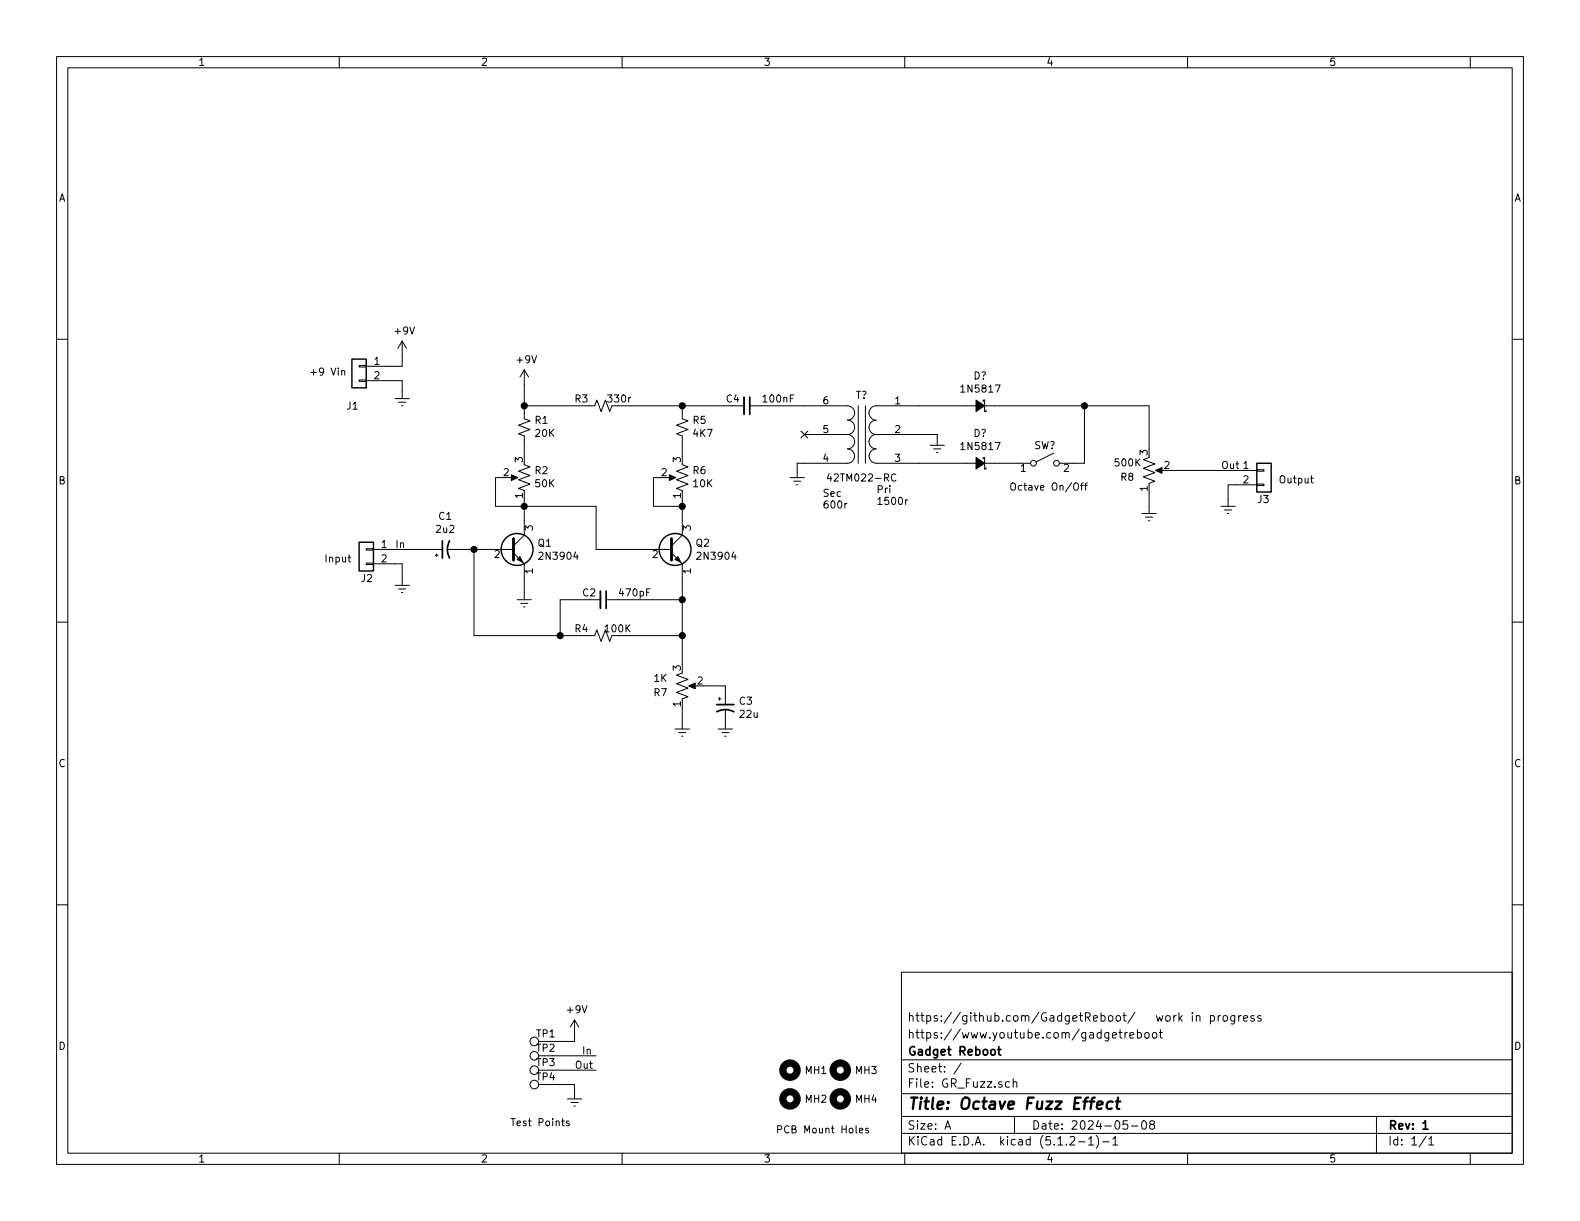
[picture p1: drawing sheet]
<svg xmlns="http://www.w3.org/2000/svg" width="279mm" height="216mm" viewBox="0 0 279 216" stroke-linecap="round" stroke-linejoin="round" font-family="sans-serif">
<g fill="none" stroke="#000" stroke-width=".18">
<path d="M10 10h259.4v195.9h-259.4zM12 12h255.4v191.9h-255.4zM60 10v2M110 10v2M160 10v2M210 10v2M260 10v2M10 60h2M267.4 60h2M60.4 65.6l.2-.1 .3 .1 .1 .7M60.4 65.5v.8M63.5 67.2h1.3v.2h-1.3z"/>
<path d="M63.5 64.6h1.3v.3h-1.3zM64.8 67.3h6.3v3.2M69.8 70.5h2.6M70.5 71.1h1.3M71 71.8h.2M71.1 60.3v4.5h-6.3M71.1 60.3l-.7 1.3M71.1 60.3l.8 1.3M92.7 71.8h12.5l.3-1.1 .8 2.1 .8-2.1 .7 2.1 .4-1M92.7 65.4v8.6l1 .4-2 .8 2 .7-2 .8 1 .4v3.5M92.7 65.4l-.8 1.3M92.7 65.4l.8 1.3"/>
<path d="M109.2 71.8h22.4M120.6 71.8v2.2l1.1 .4-2.1 .8 2.1 .7-2.1 .8 1 .4v3.5M132.6 71.8h17.3a1.27 1.27 0 0 1 1.2 1.2 1.27 1.27 0 0 1-1.2 1.3 1.27 1.27 0 0 1 1.2 1.3 1.27 1.27 0 0 1-1.2 1.2M141.6 76.2l1.2 1.2M142.2 76.8h7.7M142.8 76.2l-1.2 1.2M149.9 76.8a1.27 1.27 0 0 1 1.2 1.3 1.27 1.27 0 0 1-1.2 1.3 1.27 1.27 0 0 1 1.2 1.2 1.27 1.27 0 0 1-1.2 1.3h-8.9v2.6M151.8 71.8v10.1M153 71.8v10.1M154.9 76.8a1.27 1.27 0 0 0-1.2 1.3 1.27 1.27 0 0 0 1.2 1.3 1.27 1.27 0 0 0-1.2 1.2 1.27 1.27 0 0 0 1.2 1.3h27.3M154.9 76.8a1.27 1.27 0 0 1-1.2-1.2 1.27 1.27 0 0 1 1.2-1.3 1.27 1.27 0 0 1-1.2-1.3 1.27 1.27 0 0 1 1.2-1.2h48.3v7.6M154.9 76.8h10.8v1.9"/>
<path d="M164.5 78.7h2.5M165.1 79.4h1.3M173.9 71v-.3h.2v2.1h.3v-.3M191.8 71.8v10.1h-4.5M64.8 99.6h1.2v.2h-1.2zM64.8 97h1.2v.3h-1.2zM66 99.7h5.1v3.8M66 97.2h12.2M77 98.2h.5M77.2 97.9v.5M79.2 97.2h11.6M83.8 97.2v15.2h21.4l.3-1 .8 2 .8-2 .7 2 .4-1"/>
<path d="M88.9 84.5h-1.3v5h17.8v7.7h13.3M90.2 84.5h1M90.8 97.8l1.9 1.9v6.3M92.7 82.2l1 .4-2 .7 2 .8-2 .7 2 .8-2 .8 1 .3v.3M92.7 88.3v6.3l-1.9 1.9M116.8 84.5h-1.2v5h5M118.1 84.5h1M118.7 97.8l1.9 1.9v17.8M120.6 82.2l1.1 .4-2.1 .7 2.1 .8-2.1 .7 2.1 .8-2.1 .8 1 .3v.3M120.6 88.3v6.3l-1.9 1.9M139.7 84.5h2.5M140.3 85.1h1.3"/>
<path d="M140.8 85.7h.3M146.6 83.7l-.3 .9h.8M149.8 89l-.4 .2M158.4 83.9a.51 .51 0 0 0-.6 0 .51 .51 0 0 0-.2 .6 .46 .46 0 0 0 .3 .5 .46 .46 0 0 0 .5-.1M160.1 88.4v.8M160.5 88.4l-.4 .2M165.6 80h.3M173.9 81.2v-.3h.2v2h.3v-.2M186.3 80.1l-3 1.6M189.9 85.6l.3-.2a.44 .44 0 0 1 .5 .4v.7l-.3 .2-.4-.1a1 1 0 0 1-.1-1zM191.1 85.8h.5M191.6 85.4l-.3 .2v1.1"/>
<path d="M191.8 85.8h.5M192.3 85.4l-.3 .2v1.1M201.9 90.8h2.6M202.6 91.4h1.2M203.1 92.1h.2M203.2 80.9l-1 .4 2 .7-2 .8 2 .8-2 .7 2 .8-1 .4v.2M203.2 87v3.8M204.7 83.2h1M207 83.2h15.2M215.9 89.5h2.5M216.5 90.2h1.3M217 90.8h.3"/>
<path d="M222.2 85.6h1.3v.3h-1.3zM222.2 83.1h1.3v.2h-1.3zM222.2 85.7h-5v3.8M231.7 84.6h.5M231.9 84.1v1.1l.3 .2M10 110h2M69.8 103.5h2.6M70.5 104.1h1.3M71 104.8h.2M91.4 106h2.6M92.1 106.7h1.2M92.6 107.3h.2"/>
<path d="M106.2 106h-7.1v6.4M107.2 106h13.4M109.2 112.4h11.4M120.6 119l-1 .4 2.1 .7-2.1 .8 2.1 .8-2.1 .7 2.1 .8-1.1 .4v.2M267.4 110h2M119.4 128.9h2.5M120 129.5h1.3M120.5 130.2h.3M120.6 125.1v3.8M122.2 121.3h1M124.5 121.3h3.8v3.3M127 128.9h2.5"/>
<path d="M127 123.6h.5M127.3 123.3v.5M127.6 129.5h1.3M128.1 130.2h.3M128.3 125.6v3.3M10 160h2M267.4 160h2M159.4 171.9h108v32h-108zM191.9 179.9l.8-.1 .1-.2-.1-.5h-.8v1.5M192.3 179.9l.5 .7M210.8 179.1v.1M210.8 179.6v1"/>
<path d="M211.6 179.7l.2-.1 .3 .1 .1 .9M211.6 179.6v1M214 179.7l.5-.1 .3 .3-.1 .5-.2 .2-.5-.1M214 179.6v1.5M215.4 179.6v1M215.8 179.6l-.3 .1-.1 .2M216.3 179.7l.3-.1 .4 .1v.7l-.2 .2-.5-.2zM218.3 179.6v1.2l-.2 .3-.4-.1M218.3 179.7l-.4-.1-.3 .3 .1 .5 .2 .2 .4-.1M219 179.6v1M219.5 179.6l-.5 .3M221.8 179.7a.37 .37 0 0 0-.6 .1l.1 .2 .5 .1v.2l-.2 .3-.4-.1"/>
<path d="M223 179.7a.37 .37 0 0 0-.6 .1l.1 .2 .5 .1v.2l-.2 .3-.4-.1M95.2 191.8h6.4v2.5M97.8 186.7h7.6M97.8 189.2h7.6M99.3 198.2h.5M99.5 197.8v1.1l.3 .2M100.3 194.3h2.6M100.6 198.3l-.3-.1-.1 .2v.2l.4 .1v.3h-.4M101 194.9h1.2M101.5 195.6h.2M101.6 180.3v3.9h-3.8M101.6 180.3l-.8 1.3"/>
<path d="M101.6 180.3l.8 1.3M152 199.9l.6-.1-.1-.3h-.3l-.2 .2v.6h.5M153.5 199.5h-.3l-.1 .2v.1l.4 .2v.3h-.4M159.4 197.4h108M159.4 193.4h108M159.4 187.4h108M167.1 199.7l.5-1.5 .5 1.5M167.2 199.2h.8M170 188l-1.3 1.9M178.5 191.3h-.4l-.3 .2 .1 .6 .2 .2 .4-.1M179.2 191.4v-.1a.37 .37 0 0 1 .6 .2v.8M179.2 190.8v1.5"/>
<path d="M179.4 197.4v3M196.7 183.1l.7-.2v-.2l-.5-.1-.2 .2 .1 .7h.6M197.9 182.6h.5M198.1 182.1v1.3l.3 .2M198.9 182.6v1M199.4 198.2h-.7l-.1 .7 .2-.1h.5l.1 .2v.5l-.2 .2-.6-.2M199.4 182.6l-.3 .1-.2 .2M199.8 183.1l.7-.2-.1-.2-.4-.1-.2 .2v.7h.6M200.1 199.1h1.1M201.1 182.7l.5-.1 .3 .3-.1 .5-.2 .2-.5-.1M201.1 182.1v1.5M202 198.3l.4-.1a.94 .94 0 0 1 0 1.5 .82 .82 0 0 1-.4-1.4z"/>
<path d="M202.5 182.7l.2-.1 .4 .1v.7l-.2 .2-.4-.2zM203.6 198.8l-.3-.3 .1-.2 .2-.1h.4l.2 .3-.1 .2-.6 .2a.48 .48 0 0 0-.1 .6l.2 .2 .5-.2a.48 .48 0 0 0-.1-.6l-.1-.1M203.9 182.7l.2-.1 .4 .1v.7l-.2 .2-.4-.2zM205 182.6h.6M205.2 182.1v1.3l.4 .2M219.9 180.1l.7-.2-.1-.2-.4-.1-.2 .2 .1 .7h.5M243.4 197.4v6.5M60 203.9v2M110 203.9v2M159.4 200.4h108M160 203.9v2M189.2 201.1l.2-.1h.4l.2 .1 .1 .3-.1 .2-.8 .9h.9"/>
<path d="M190.7 201.9h1.2M192.5 201.4l.4-.4v1.5M192.5 202.5h.9M193.9 200.8a1.71 1.71 0 0 1 0 2.2M195 201.9h1.1M196.8 201.4l.4-.4v1.5M196.8 202.5h.8M210 203.9v2M252.2 200.9l-1.2 1.9M252.7 201.4l.4-.4v1.5M252.7 202.5h.8M260 203.9v2"/>
<circle cx="182.8" cy="81.9" r=".51"/>
<circle cx="186.8" cy="81.9" r=".51"/>
<circle cx="94.5" cy="186.7" r=".76"/>
<circle cx="94.5" cy="184.1" r=".76"/>
<circle cx="94.5" cy="189.2" r=".76"/>
<circle cx="94.5" cy="191.8" r=".76"/>
</g>
<path d="M132.6 70.2v3.1M78.2 95.6v3.1M79.5 95.6a3.2 3.2 0 0 0 0 3.1M107.2 104.5v3.1M126.7 125.9a3.2 3.2 0 0 1 3.1 0M126.7 124.6h3.1M176.4 185.6h.6M176.6 185.1v1.3l.4 .2M251.6 198.6l.5-.4v1.5M251.6 199.7h.9" fill="none" stroke="#000" stroke-width=".3"/>
<path d="M194 195.4l1-.2-.1-.4h-.7l-.2 1 .2 .3 .6-.1M196.7 194.8a.68 .68 0 0 0-.9 .3l-.1 .6 .1 .3 .2 .1 .6-.1M197.3 194.8h.8M197.7 194.1l-.2 1.7 .1 .2 .3 .1" fill="none" stroke="#000" stroke-width=".41"/>
<g fill="none" stroke="#000" stroke-width=".25">
<path d="M62.2 63.5h2.6v5.1h-2.6zM63.5 95.9h2.5v5.1h-2.5zM222.2 81.9h2.6v5.1h-2.6z"/>
<circle cx="91.4" cy="97.2" r="2.82"/>
<circle cx="119.4" cy="97.2" r="2.82"/>
</g>
<g fill="none" stroke="#000" stroke-width="1.3">
<circle cx="139.7" cy="194.3" r="1.27"/>
<circle cx="139.7" cy="189.2" r="1.27"/>
<circle cx="148.6" cy="194.3" r="1.27"/>
<circle cx="148.6" cy="189.2" r="1.27"/>
</g>
<path d="M131.6 70.2v3.1M106.2 104.5v3.1" fill="none" stroke="#000" stroke-width=".33"/>
<path d="M172.6 70.7l1.5 1.1-1.5 1zM91.4 98.9l.5-.5 .6 1zM90.4 83.9l1.2 .6-1.2 .5zM119.4 98.9l.5-.5 .5 1zM118.4 83.9l1.1 .6-1.1 .5zM172.6 80.9l1.5 1-1.5 1zM204.3 83.2l1.2-.5v1zM121.8 121.3l1.1-.5v1z" fill="#000" stroke="#000" stroke-width=".18"/>
<path d="M90.8 95.3v3.8M118.7 95.3v3.8" fill="none" stroke="#000" stroke-width=".51"/>
<g fill="#000" stroke="#000" stroke-width=".25">
<circle cx="92.7" cy="71.8" r=".51"/>
<circle cx="120.7" cy="71.8" r=".51"/>
<circle cx="191.8" cy="71.8" r=".51"/>
<circle cx="83.8" cy="97.2" r=".51"/>
<circle cx="92.7" cy="89.5" r=".51"/>
<circle cx="120.7" cy="89.5" r=".51"/>
<circle cx="99.1" cy="112.4" r=".51"/>
<circle cx="120.7" cy="112.4" r=".51"/>
<circle cx="120.7" cy="106" r=".51"/>
</g>
<text font-size="2.8" x="160.4" y="196.2">Title: Octave Fuzz Effect</text>
<g font-size="2.1">
<text x="160.4" y="183.6">https://www.youtube.com/gadgetreboot</text>
<text x="160.4" y="180.6">https://github.com/GadgetReboot/</text>
<text x="193.4" y="180.6">work in progress</text>
<text x="160.4" y="189.6">Sheet: /</text>
<text x="160.4" y="186.6">Gadget Reboot</text>
<text x="160.4" y="192.3">File: GR_Fuzz.sch</text>
<text x="160.4" y="202.5">KiCad E.D.A. kicad (5.1.2-1)-1</text>
<text x="160.4" y="199.7">Size: A</text>
<text x="182.4" y="199.7">Date: 2024-05-08</text>
<text x="245.4" y="199.7">Rev: 1</text>
<text x="245.4" y="202.5">Id: 1/1</text>
</g>
<g font-size="1.8">
<text x="35" y="11.6">1</text>
<text x="85" y="11.6">2</text>
<text x="135" y="11.6">3</text>
<text x="185" y="11.6">4</text>
<text x="235" y="11.6">5</text>
<text x="10.4" y="35.6">A</text>
<text x="267.8" y="35.6">A</text>
<text x="69.9" y="59.2">+9V</text>
<text x="66.2" y="64.5">1</text>
<text x="91.5" y="64.2">+9V</text>
<text x="54.6" y="66.4">+9 Vin</text>
<text x="66.2" y="67.1">2</text>
<text x="101.7" y="71.2">R3</text>
<text x="107.7" y="71.2">330r</text>
<text x="128.5" y="71.2">C4</text>
<text x="135.1" y="71.2">100nF</text>
<text x="145.6" y="71.5">6</text>
<text x="151.3" y="70.5">T?</text>
<text x="158.3" y="71.5">1</text>
<text x="170.3" y="69.4">1N5817</text>
<text x="172.2" y="67.1">D?</text>
<text x="61.4" y="72.4">J1</text>
<text x="94.6" y="75">R1</text>
<text x="94.7" y="77.3">20K</text>
<text x="122.6" y="75">R5</text>
<text x="122.7" y="77.3">4K7</text>
<text x="145.6" y="76.6">5</text>
<text x="158.3" y="76.6">2</text>
<text x="172.2" y="77.3">D?</text>
<text x="92.5" y="81.8" transform="rotate(-90 92.5 81.8)">3</text>
<text x="94.6" y="83.8">R2</text>
<text x="120.4" y="81.8" transform="rotate(-90 120.4 81.8)">3</text>
<text x="122.6" y="83.8">R6</text>
<text x="145.6" y="81.7">4</text>
<text x="158.3" y="81.7">3</text>
<text x="170.3" y="79.6">1N5817</text>
<text x="180.5" y="83.4">1</text>
<text x="182.8" y="79.4">SW?</text>
<text x="188.1" y="83.4">2</text>
<text x="197.3" y="82.5">500K</text>
<text x="202.9" y="80.5" transform="rotate(-90 202.9 80.5)">3</text>
<text x="205.9" y="82.9">2</text>
<text x="215.9" y="82.9">Out 1</text>
<text x="10.4" y="85.6">B</text>
<text x="89.1" y="84.2">2</text>
<text x="92.5" y="88.1" transform="rotate(-90 92.5 88.1)">1</text>
<text x="94.7" y="86.2">50K</text>
<text x="117" y="84.2">2</text>
<text x="120.4" y="88.1" transform="rotate(-90 120.4 88.1)">1</text>
<text x="122.7" y="86.2">10K</text>
<text x="145.4" y="87.9">Sec</text>
<text x="145.4" y="89.9">600r</text>
<text x="147.1" y="85.1">42TM022-RC</text>
<text x="154.9" y="87.2">Pri</text>
<text x="154.9" y="89.3">1500r</text>
<text x="178.4" y="86.7">Octave On/Off</text>
<text x="198.2" y="85">R8</text>
<text x="202.9" y="86.8" transform="rotate(-90 202.9 86.8)">1</text>
<text x="219.9" y="85.5">2</text>
<text x="222.5" y="89">J3</text>
<text x="226.1" y="85.5">Output</text>
<text x="267.8" y="85.6">B</text>
<text x="77.2" y="94.2">2u2</text>
<text x="77.6" y="91.9">C1</text>
<text x="94.2" y="93.8" transform="rotate(-90 94.2 93.8)">3</text>
<text x="122.2" y="93.8" transform="rotate(-90 122.2 93.8)">3</text>
<text x="57.9" y="99.4">Input</text>
<text x="67.5" y="96.9">1</text>
<text x="67.5" y="99.4">2</text>
<text x="69.8" y="96.9">In</text>
<text x="87.5" y="98.7">2</text>
<text x="94.2" y="101.4" transform="rotate(-90 94.2 101.4)">1</text>
<text x="95.2" y="96.7">Q1</text>
<text x="95.7" y="99">2N3904</text>
<text x="115.4" y="98.7">2</text>
<text x="122.2" y="101.4" transform="rotate(-90 122.2 101.4)">1</text>
<text x="123.1" y="96.7">Q2</text>
<text x="123.6" y="99">2N3904</text>
<text x="63.9" y="102.9">J2</text>
<text x="103.1" y="105.5">C2</text>
<text x="109.7" y="105.5">470pF</text>
<text x="101.7" y="111.8">R4</text>
<text x="107.1" y="111.8">100K</text>
<text x="120.4" y="118.6" transform="rotate(-90 120.4 118.6)">3</text>
<text x="115.7" y="123.1">R7</text>
<text x="115.7" y="120.6">1K</text>
<text x="120.4" y="124.9" transform="rotate(-90 120.4 124.9)">1</text>
<text x="123.3" y="121">2</text>
<text x="130.8" y="124.6">C3</text>
<text x="130.9" y="126.9">22u</text>
<text x="10.4" y="135.6">C</text>
<text x="267.8" y="135.6">C</text>
<text x="100.4" y="179.2">+9V</text>
<text x="10.4" y="185.6">D</text>
<text x="94.9" y="186">TP2</text>
<text x="94.9" y="183.4">TP1</text>
<text x="267.8" y="185.6">D</text>
<text x="94.9" y="191.1">TP4</text>
<text x="94.9" y="188.5">TP3</text>
<text x="101.6" y="189">Out</text>
<text x="102.9" y="186.4">In</text>
<text x="142.4" y="189.9">MH1</text>
<text x="151.3" y="189.9">MH3</text>
<text x="142.4" y="195">MH2</text>
<text x="151.3" y="195">MH4</text>
<text x="90.2" y="199.1">Test Points</text>
<text x="137.2" y="200.4">PCB Mount Holes</text>
<text x="35" y="205.5">1</text>
<text x="85" y="205.5">2</text>
<text x="135" y="205.5">3</text>
<text x="185" y="205.5">4</text>
<text x="235" y="205.5">5</text>
</g>
</svg>
